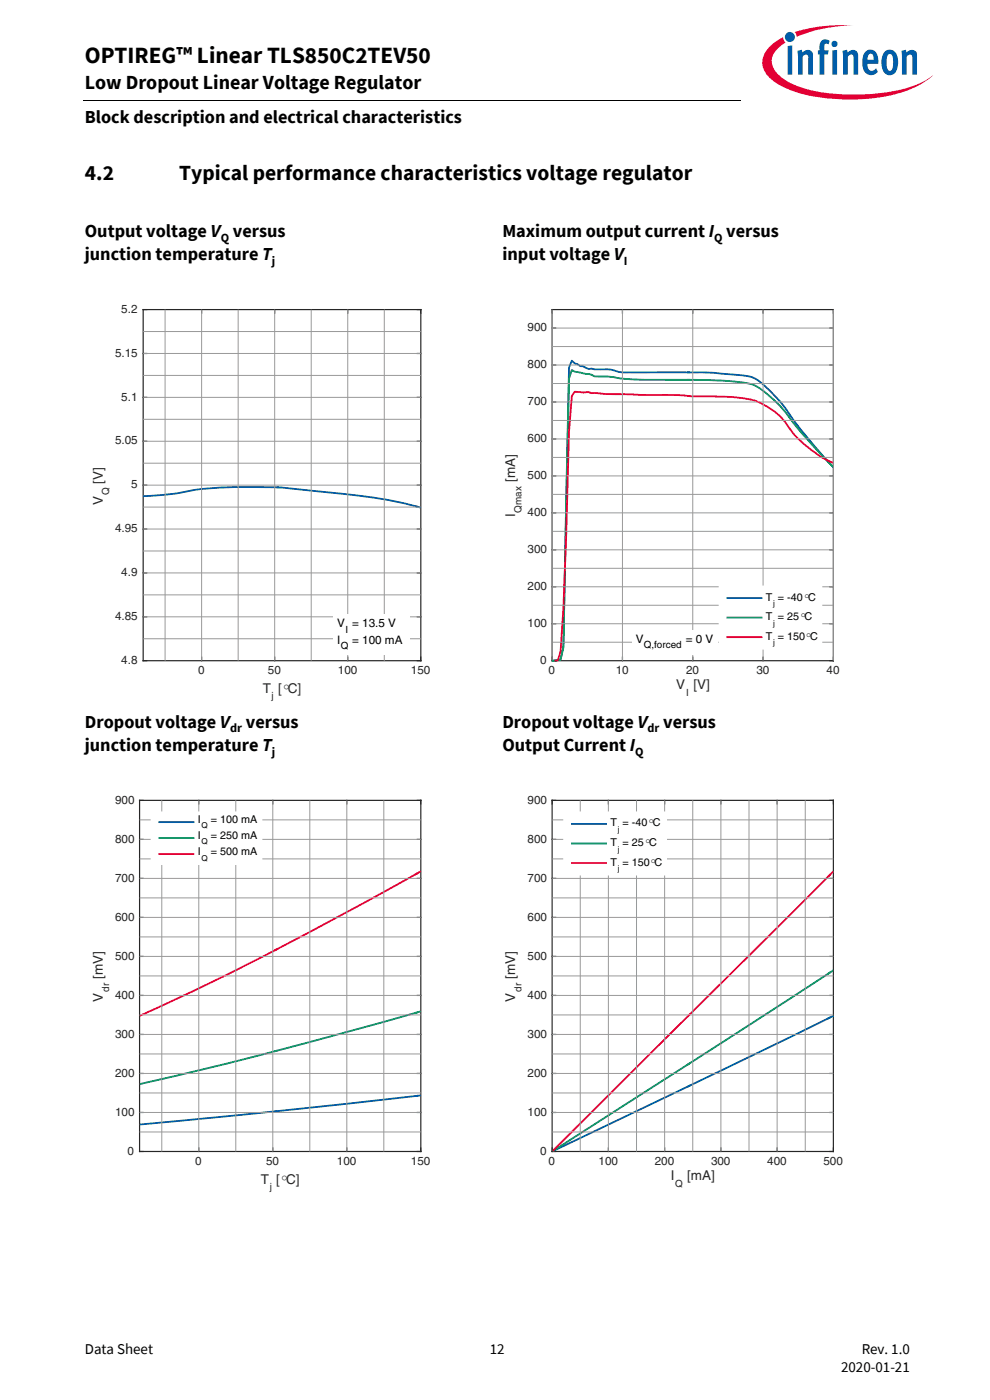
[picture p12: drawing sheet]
<svg xmlns="http://www.w3.org/2000/svg" width="210mm" height="297mm" viewBox="0 0 210 297" stroke-linecap="round" stroke-linejoin="round" font-family="sans-serif">
<path d="M17.7 21.3l.1 .1z" fill="#000"/>
<path d="M17.8 21.4h140.5" fill="none" stroke="#000" stroke-width=".21"/>
<path d="M157.3 5.1h42.7v21.5h-42.7z" fill="#fff"/>
<path d="M168.6 6.8l.4 1 1.4-.5a31.9 31.9 0 0 1 10.7-1.9 32.2 32.2 0 0 0-12.5 1.4zM163.4 9.8a4.3 4.3 0 0 0 0 6.9 21.8 21.8 0 0 0 11.7 4.1 38.5 38.5 0 0 0 18.7-2.1 14.3 14.3 0 0 0 4.2-2.8 18.4 18.4 0 0 1-8.8 3.5 40.4 40.4 0 0 1-20.2-1.2l-1.6-.7a6.4 6.4 0 0 1-3.7-4.4 5.1 5.1 0 0 1 2.9-4.1l-.3-.3-.2-.8-1 .5z" fill-rule="evenodd" fill="#e30034"/>
<path d="M166.5 7.8a1.06 1.06 0 0 0 2.1 0 1.06 1.06 0 0 0-2.1 0zM167.1 9.8v6h.9v-6.2zM169.1 10.8l.2 1.3v3.7h.9v-3.8l.7-.4h.3l.2 .3v3.9h1v-3.9a1.21 1.21 0 0 0-.8-1.3 1.21 1.21 0 0 0-1.4 .5l-.1-.6zM174.3 8.6a2.41 2.41 0 0 0-.5 2.1h-.3v.9h.3v4.2h1v-4.2h.8l.2-.9h-1v-.9a.49 .49 0 0 1 .3-.6 .49 .49 0 0 1 .6 .2l.3-.7a1.45 1.45 0 0 0-1.7-.1zM176.5 10.7v5.1h1v-5.2zM176.3 9.3a.7 .7 0 0 0 1.4 0 .7 .7 0 0 0-1.4 0zM178.7 10.8l.1 5h1v-3.8a.64 .64 0 0 1 .5-.5 .64 .64 0 0 1 .7 .4v3.9h1v-3.9a1.22 1.22 0 0 0-.8-1.3 1.22 1.22 0 0 0-1.4 .5l-.2-.6zM183.7 10.8a3.9 3.9 0 0 0-.1 4.7 1.76 1.76 0 0 0 2.6-.3l-.4-.7a.99 .99 0 0 1-1.6 .1l-.2-1.1h2.3v-.2a2.3 2.3 0 0 0-1.5-2.8h-.5zM184.2 11.7a.65 .65 0 0 1 .9-.2 .65 .65 0 0 1 .2 .9v.3h-1.3zM187.7 10.9a3.9 3.9 0 0 0 .1 4.8 1.68 1.68 0 0 0 2.6-1.5 3.8 3.8 0 0 0-.7-3.3 1.59 1.59 0 0 0-2 0zM188.4 11.6l.2-.1a.86 .86 0 0 1 .8 1.2v.7a1.26 1.26 0 0 1-.6 1.7 2.12 2.12 0 0 1-.7-2.4l.1-.9zM191.2 10.8l.1 5h1v-3.8l.7-.4h.3l.2 .3v3.9h1v-4.2a1.08 1.08 0 0 0-.6-1 1.08 1.08 0 0 0-1.3 .2l-.4 .3v-.6z" fill-rule="evenodd" fill="#005da9"/>
<g fill="#fff">
<path d="M19.5 59.5h77v90.1h-77z"/>
<path d="M30.4 65.7h58.9v74.5h-58.9z"/>
</g>
<g fill="none" stroke="#262626" stroke-width=".25">
<path d="M30.4 65.7h58.9v74.5h-58.9zM30.4 75h.7M42.8 65.7v.7M58.3 65.7v.7M73.8 65.7v.7M88.5 75h.8M30.4 93.6h.7M30.4 84.3h.7M88.5 93.6h.8M88.5 84.3h.8M30.4 112.2h.7M30.4 102.9h.7"/>
<path d="M88.5 112.2h.8M88.5 102.9h.8M30.4 130.9h.7M30.4 121.5h.7M42.8 139.4v.8M58.3 139.4v.8M73.8 139.4v.8M88.5 130.9h.8M88.5 121.5h.8"/>
</g>
<path d="M58.6 103.4l7.1 .7a134.1 134.1 0 0 1 23 3.4M59.2 103.4a100.3 100.3 0 0 0-18.9 .7l-3.5 .7-6.4 .5M88.1 107.4l1.2 .3" fill="none" stroke="#005da9" stroke-width=".38"/>
<g fill="none" stroke="#999" stroke-width=".21">
<path d="M30.4 79.6h58.9M30.4 75h58.9M30.4 70.3h58.9M35 65.7v74.5M42.8 65.7v74.5M50.5 65.7v74.5M58.3 65.7v74.5M66 65.7v74.5M73.8 65.7v74.5M81.5 65.7v74.5M30.4 98.3h58.9M30.4 93.6h58.9"/>
<path d="M30.4 89h58.9M30.4 84.3h58.9M30.4 116.9h58.9M30.4 112.2h58.9M30.4 107.6h58.9M30.4 102.9h58.9M30.4 135.5h58.9M30.4 130.9h58.9M30.4 126.2h58.9M30.4 121.5h58.9"/>
</g>
<g fill="#fff">
<path d="M70.7 130.4h16.2v8.6h-16.2z"/>
<path d="M107 59.5h77v90.1h-77z"/>
<path d="M117.1 65.7h59.7v74.5h-59.7z"/>
</g>
<g fill="none" stroke="#262626" stroke-width=".25">
<path d="M117.1 65.7h59.7v74.5h-59.7zM117.1 77.4h.8M117.1 69.6h.8M132 65.7v.7M146.9 65.7v.7M161.8 65.7v.7M176 77.4h.8M176 69.6h.8M117.1 93.1h.8M117.1 85.3h.8M176 93.1h.8M176 85.3h.8"/>
<path d="M117.1 116.6h.8M117.1 108.8h.8M117.1 101h.8M176 116.6h.8M176 108.8h.8M176 101h.8M117.1 132.3h.8M117.1 124.5h.8M132 139.4v.8M146.9 139.4v.8M161.8 139.4v.8M176 132.3h.8"/>
<path d="M176 124.5h.8"/>
</g>
<path d="M145.7 79a79.6 79.6 0 0 1 13.8 1 17.7 17.7 0 0 1 5.5 4.7l.6 .7a115.9 115.9 0 0 0 10.6 13.1M146.3 79h-11.9a12.3 12.3 0 0 1-5.2-.6h-3.1l-.6-.2-.6 .1-3-1.2-.6-.6-.6 1.5-1.2 59.1-.6 2.8-1.8 .3M175.6 97.9l1.2 1.2" fill="none" stroke="#005da9" stroke-width=".38"/>
<path d="M145.7 80.6h.6a70 70 0 0 1 13.2 .9 21.5 21.5 0 0 1 6.7 5.4 100.4 100.4 0 0 0 10 11.6M146.3 80.6h-3.9a74.6 74.6 0 0 1-14-.7l-2.3-.1-1.2-.5-3-.5-.6-.3-.6 1.8-1.2 57.1-.6 2.6-1.8 .2M175.6 97.9l1.2 1.2" fill="none" stroke="#009651" stroke-width=".38"/>
<path d="M145.7 84l2.4 .1a48.5 48.5 0 0 1 12 .9 14.8 14.8 0 0 1 7.7 6.4 25.3 25.3 0 0 0 8.4 6.6M146.3 84l-3.3-.2-9.2-.1a64.4 64.4 0 0 1-9.5-.5l-2.4-.1-.6 .9-.6 7.6-1.2 37.4-.6 9.2-.6 1.9-.6 .1M175.6 97.7l1.2 .5" fill="none" stroke="#e30034" stroke-width=".38"/>
<g fill="none" stroke="#999" stroke-width=".21">
<path d="M117.1 65.7v74.5M117.1 77.4h59.7M117.1 73.5h59.7M117.1 69.6h59.7M132 65.7v74.5M146.9 65.7v74.5M161.8 65.7v74.5M176.8 65.7v74.5M117.1 97h59.7M117.1 93.1h59.7M117.1 89.2h59.7M117.1 85.3h59.7"/>
<path d="M117.1 81.4h59.7M117.1 116.6h59.7M117.1 112.7h59.7M117.1 108.8h59.7M117.1 104.9h59.7M117.1 101h59.7M117.1 136.2h59.7M117.1 132.3h59.7M117.1 128.4h59.7M117.1 124.5h59.7M117.1 120.6h59.7"/>
</g>
<g fill="#fff">
<path d="M134.1 133.8h18.1v5.1h-18.1z"/>
<path d="M152.6 124.4h21.7v13.3h-21.7z"/>
</g>
<path d="M154.1 126.9h7.6" fill="none" stroke="#005da9" stroke-width=".38"/>
<path d="M154.1 131h7.6" fill="none" stroke="#009651" stroke-width=".38"/>
<path d="M154.1 135.2h7.6" fill="none" stroke="#e30034" stroke-width=".38"/>
<path d="M152.6 124.4h21.7v13.3h-21.7z" fill="none" stroke="#fff" stroke-width=".25"/>
<g fill="#fff">
<path d="M19.5 163.7h77v90h-77z"/>
<path d="M29.6 169.8h59.7v74.5h-59.7z"/>
</g>
<g fill="none" stroke="#262626" stroke-width=".25">
<path d="M29.6 169.8h59.7v74.5h-59.7zM29.6 178.1h.7M42.2 169.8v.7M57.9 169.8v.7M73.6 169.8v.7M88.5 178.1h.8M29.6 194.6h.7M29.6 186.3h.7M88.5 194.6h.8M88.5 186.3h.8M29.6 219.5h.7M29.6 211.2h.7"/>
<path d="M29.6 202.9h.7M88.5 219.5h.8M88.5 211.2h.8M88.5 202.9h.8M29.6 236h.7M29.6 227.7h.7M88.5 236h.8M88.5 227.7h.8M42.2 243.5v.8M57.9 243.5v.8M73.6 243.5v.8"/>
</g>
<path d="M58.8 235.7l-29.2 2.9M88.7 232.5l-30.5 3.3M89.3 232.4l-1.2 .1" fill="none" stroke="#005da9" stroke-width=".38"/>
<path d="M88.7 214.7l-30.5 8.3M89.3 214.6l-1.2 .3M58.8 222.9l-13.7 3.5-15.5 3.6" fill="none" stroke="#009651" stroke-width=".38"/>
<path d="M88.7 185.2l-13.6 7.5-16.9 8.9M89.3 184.8l-1.2 .7M58.8 201.3a534.4 534.4 0 0 1-29.2 14.2" fill="none" stroke="#e30034" stroke-width=".38"/>
<g fill="none" stroke="#999" stroke-width=".21">
<path d="M29.6 178.1h59.7M29.6 173.9h59.7M34.3 169.8v74.5M42.2 169.8v74.5M50 169.8v74.5M57.9 169.8v74.5M65.7 169.8v74.5M73.6 169.8v74.5M81.4 169.8v74.5M29.6 198.8h59.7M29.6 194.6h59.7M29.6 190.5h59.7"/>
<path d="M29.6 186.3h59.7M29.6 182.2h59.7M29.6 219.5h59.7M29.6 215.3h59.7M29.6 211.2h59.7M29.6 207h59.7M29.6 202.9h59.7M29.6 236h59.7M29.6 231.9h59.7M29.6 227.7h59.7M29.6 223.6h59.7M29.6 240.1h59.7"/>
</g>
<path d="M32.1 172.3h23.4v11h-23.4z" fill="#fff"/>
<path d="M33.6 174.4h7.6" fill="none" stroke="#005da9" stroke-width=".38"/>
<path d="M33.6 177.8h7.6" fill="none" stroke="#009651" stroke-width=".38"/>
<path d="M33.6 181.2h7.6" fill="none" stroke="#e30034" stroke-width=".38"/>
<path d="M32.1 172.3h23.4v11h-23.4z" fill="none" stroke="#fff" stroke-width=".25"/>
<g fill="#fff">
<path d="M107 163.7h77v90h-77z"/>
<path d="M117.1 169.8h59.7v74.5h-59.7z"/>
</g>
<g fill="none" stroke="#262626" stroke-width=".25">
<path d="M117.1 169.8h59.7v74.5h-59.7zM117.1 178.1h.8M129 169.8v.7M141 169.8v.7M152.9 169.8v.7M164.8 169.8v.7M176 178.1h.8M117.1 194.6h.8M117.1 186.3h.8M176 194.6h.8M176 186.3h.8M117.1 219.5h.8"/>
<path d="M117.1 211.2h.8M117.1 202.9h.8M176 219.5h.8M176 211.2h.8M176 202.9h.8M117.1 236h.8M117.1 227.7h.8M176 236h.8M176 227.7h.8M129 243.5v.8M141 243.5v.8M152.9 243.5v.8"/>
<path d="M164.8 243.5v.8"/>
</g>
<path d="M176.2 215.8l-30.4 14.7M176.8 215.5l-1.2 .6M146.4 230.3l-29.2 13.9" fill="none" stroke="#005da9" stroke-width=".38"/>
<path d="M176.2 206.2l-30.4 19.7M176.8 205.8l-1.2 .8M146.4 225.5l-29.2 18.7" fill="none" stroke="#009651" stroke-width=".38"/>
<path d="M176.2 185.4l-30.4 30.3M176.8 184.8l-1.2 1.2M146.4 215.1l-29.2 29.1" fill="none" stroke="#e30034" stroke-width=".38"/>
<g fill="none" stroke="#999" stroke-width=".21">
<path d="M117.1 178.1h59.7M117.1 173.9h59.7M123.1 169.8v74.5M129 169.8v74.5M135 169.8v74.5M141 169.8v74.5M146.9 169.8v74.5M152.9 169.8v74.5M158.9 169.8v74.5M164.8 169.8v74.5M170.8 169.8v74.5M117.1 198.8h59.7"/>
<path d="M117.1 194.6h59.7M117.1 190.5h59.7M117.1 186.3h59.7M117.1 182.2h59.7M117.1 219.5h59.7M117.1 215.3h59.7M117.1 211.2h59.7M117.1 207h59.7M117.1 202.9h59.7M117.1 236h59.7M117.1 231.9h59.7M117.1 227.7h59.7"/>
<path d="M117.1 223.6h59.7M117.1 240.1h59.7"/>
</g>
<path d="M119.6 172.3h21.7v13.3h-21.7z" fill="#fff"/>
<path d="M121.1 174.8h7.6" fill="none" stroke="#005da9" stroke-width=".38"/>
<path d="M121.1 178.9h7.6" fill="none" stroke="#009651" stroke-width=".38"/>
<path d="M121.1 183.1h7.6" fill="none" stroke="#e30034" stroke-width=".38"/>
<path d="M119.6 172.3h21.7v13.3h-21.7z" fill="none" stroke="#fff" stroke-width=".25"/>
<text font-size="4.9" x="18" y="13.4">OPTIREG™ Linear TLS850C2TEV50</text>
<g font-size="4.6">
<text x="18" y="38.1">4.2</text>
<text x="38" y="38.1">Typical performance characteristics voltage regulator</text>
</g>
<text font-size="4.2" x="18" y="19">Low Dropout Linear Voltage Regulator</text>
<g font-size="3.9">
<text x="18" y="26.2">Block description and electrical characteristics</text>
<text x="18" y="50.3">Output voltage V versus</text>
<text x="106.6" y="50.3">Maximum output current I versus</text>
<text x="18" y="55.2">junction temperature T</text>
<text x="106.6" y="55.2">input voltage V</text>
<text x="18" y="154.4">Dropout voltage V</text>
<text x="52.1" y="154.4">versus</text>
<text x="106.6" y="154.4">Dropout voltage V</text>
<text x="140.7" y="154.4">versus</text>
<text x="18" y="159.4">junction temperature T</text>
<text x="106.6" y="159.4">Output Current I</text>
</g>
<g font-size="3.2">
<text x="18" y="287.3">Data Sheet</text>
<text x="103.9" y="287.3">12</text>
<text x="182.8" y="287.3">Rev. 1.0</text>
<text x="178.4" y="291.2">2020-01-21</text>
</g>
<g font-size="2.9" fill="#262626">
<text x="21.8" y="107.2" transform="rotate(-90 21.8 107.2)">V</text>
<text x="21.8" y="102.6" transform="rotate(-90 21.8 102.6)">[V]</text>
<text x="109.3" y="102.2" transform="rotate(-90 109.3 102.2)">[mA]</text>
<text x="109.3" y="109.7" transform="rotate(-90 109.3 109.7)">I</text>
<text x="55.7" y="147">T [°C]</text>
<text x="143.4" y="146.3">V [V]</text>
<text x="21.8" y="207.7" transform="rotate(-90 21.8 207.7)">[mV]</text>
<text x="109.3" y="207.7" transform="rotate(-90 109.3 207.7)">[mV]</text>
<text x="21.8" y="212.5" transform="rotate(-90 21.8 212.5)">V</text>
<text x="109.3" y="212.5" transform="rotate(-90 109.3 212.5)">V</text>
<text x="55.3" y="251.1">T [°C]</text>
<text x="142.3" y="250.4">I</text>
<text x="145.7" y="250.4">[mA]</text>
</g>
<g font-size="2.6">
<text x="46.8" y="51.3">Q</text>
<text x="151.5" y="51.3">Q</text>
<text x="57.7" y="56.2">j</text>
<text x="132.3" y="56.2">I</text>
<text x="48.8" y="155.4">dr</text>
<text x="137.4" y="155.4">dr</text>
<text x="57.7" y="160.3">j</text>
<text x="134.7" y="160.3">Q</text>
</g>
<g font-size="2.5" fill="#262626">
<text x="25.7" y="66.3">5.2</text>
<text x="111.9" y="70.3">900</text>
<text x="24.4" y="75.7">5.15</text>
<text x="111.9" y="78.1">800</text>
<text x="25.7" y="85">5.1</text>
<text x="111.9" y="85.9">700</text>
<text x="24.4" y="94.3">5.05</text>
<text x="111.9" y="93.8">600</text>
<text x="111.9" y="101.6">500</text>
<text x="27.8" y="103.6">5</text>
<text x="24.4" y="112.9">4.95</text>
<text x="111.9" y="109.5">400</text>
<text x="111.9" y="117.3">300</text>
<text x="25.7" y="122.2">4.9</text>
<text x="111.9" y="125.1">200</text>
<text x="24.4" y="131.5">4.85</text>
<text x="111.9" y="133">100</text>
<text x="25.7" y="140.8">4.8</text>
<text x="42" y="143.1">0</text>
<text x="56.8" y="143.1">50</text>
<text x="71.7" y="143.1">100</text>
<text x="87.2" y="143.1">150</text>
<text x="114.6" y="140.8">0</text>
<text x="116.3" y="143.1">0</text>
<text x="130.6" y="143.1">10</text>
<text x="145.5" y="143.1">20</text>
<text x="160.4" y="143.1">30</text>
<text x="175.3" y="143.1">40</text>
<text x="24.4" y="170.5">900</text>
<text x="111.9" y="170.5">900</text>
<text x="24.4" y="178.7">800</text>
<text x="111.9" y="178.7">800</text>
<text x="24.4" y="187">700</text>
<text x="111.9" y="187">700</text>
<text x="24.4" y="195.3">600</text>
<text x="111.9" y="195.3">600</text>
<text x="24.4" y="203.6">500</text>
<text x="111.9" y="203.6">500</text>
<text x="24.4" y="211.8">400</text>
<text x="111.9" y="211.8">400</text>
<text x="24.4" y="220.1">300</text>
<text x="111.9" y="220.1">300</text>
<text x="24.4" y="228.4">200</text>
<text x="111.9" y="228.4">200</text>
<text x="24.4" y="236.7">100</text>
<text x="111.9" y="236.7">100</text>
<text x="27.1" y="244.9">0</text>
<text x="114.6" y="244.9">0</text>
<text x="41.4" y="247.2">0</text>
<text x="56.4" y="247.2">50</text>
<text x="71.5" y="247.2">100</text>
<text x="87.2" y="247.2">150</text>
<text x="116.3" y="247.2">0</text>
<text x="126.9" y="247.2">100</text>
<text x="138.9" y="247.2">200</text>
<text x="150.8" y="247.2">300</text>
<text x="162.7" y="247.2">400</text>
<text x="174.7" y="247.2">500</text>
</g>
<g font-size="2.5">
<text x="71.5" y="136.5">I</text>
<text x="71.5" y="133.1">V</text>
<text x="74.7" y="133.1">= 13.5 V</text>
<text x="74.7" y="136.5">= 100 mA</text>
<text x="134.8" y="136.4">V</text>
<text x="145.4" y="136.4">= 0 V</text>
</g>
<g font-size="2.3">
<text x="162.5" y="127.4">T = -40°C</text>
<text x="162.5" y="131.6">T = 25°C</text>
<text x="162.5" y="135.8">T = 150°C</text>
<text x="42" y="174.6">I</text>
<text x="42" y="178">I</text>
<text x="44.7" y="174.6">= 100 mA</text>
<text x="44.7" y="178">= 250 mA</text>
<text x="129.5" y="175.3">T = -40°C</text>
<text x="129.5" y="179.5">T = 25°C</text>
<text x="42" y="181.4">I</text>
<text x="44.7" y="181.4">= 500 mA</text>
<text x="129.5" y="183.7">T = 150°C</text>
</g>
<g font-size="2.1" fill="#262626">
<text x="23.1" y="105.1" transform="rotate(-90 23.1 105.1)">Q</text>
<text x="110.6" y="108.7" transform="rotate(-90 110.6 108.7)">Qmax</text>
<text x="57.6" y="148.4">j</text>
<text x="145.5" y="147.6">I</text>
<text x="23.1" y="210.4" transform="rotate(-90 23.1 210.4)">dr</text>
<text x="110.6" y="210.4" transform="rotate(-90 110.6 210.4)">dr</text>
<text x="143.2" y="251.7">Q</text>
<text x="57.2" y="252.5">j</text>
</g>
<g font-size="2.1">
<text x="72.3" y="137.7">Q</text>
<text x="73.2" y="134.3">I</text>
<text x="136.5" y="137.5">Q,forced</text>
</g>
<g font-size="1.7">
<text x="164" y="128.5">j</text>
<text x="164" y="132.7">j</text>
<text x="164" y="136.9">j</text>
<text x="42.8" y="175.7">Q</text>
<text x="42.8" y="179.1">Q</text>
<text x="131" y="176.5">j</text>
<text x="42.8" y="182.6">Q</text>
<text x="131" y="180.7">j</text>
<text x="131" y="184.8">j</text>
</g>
</svg>
